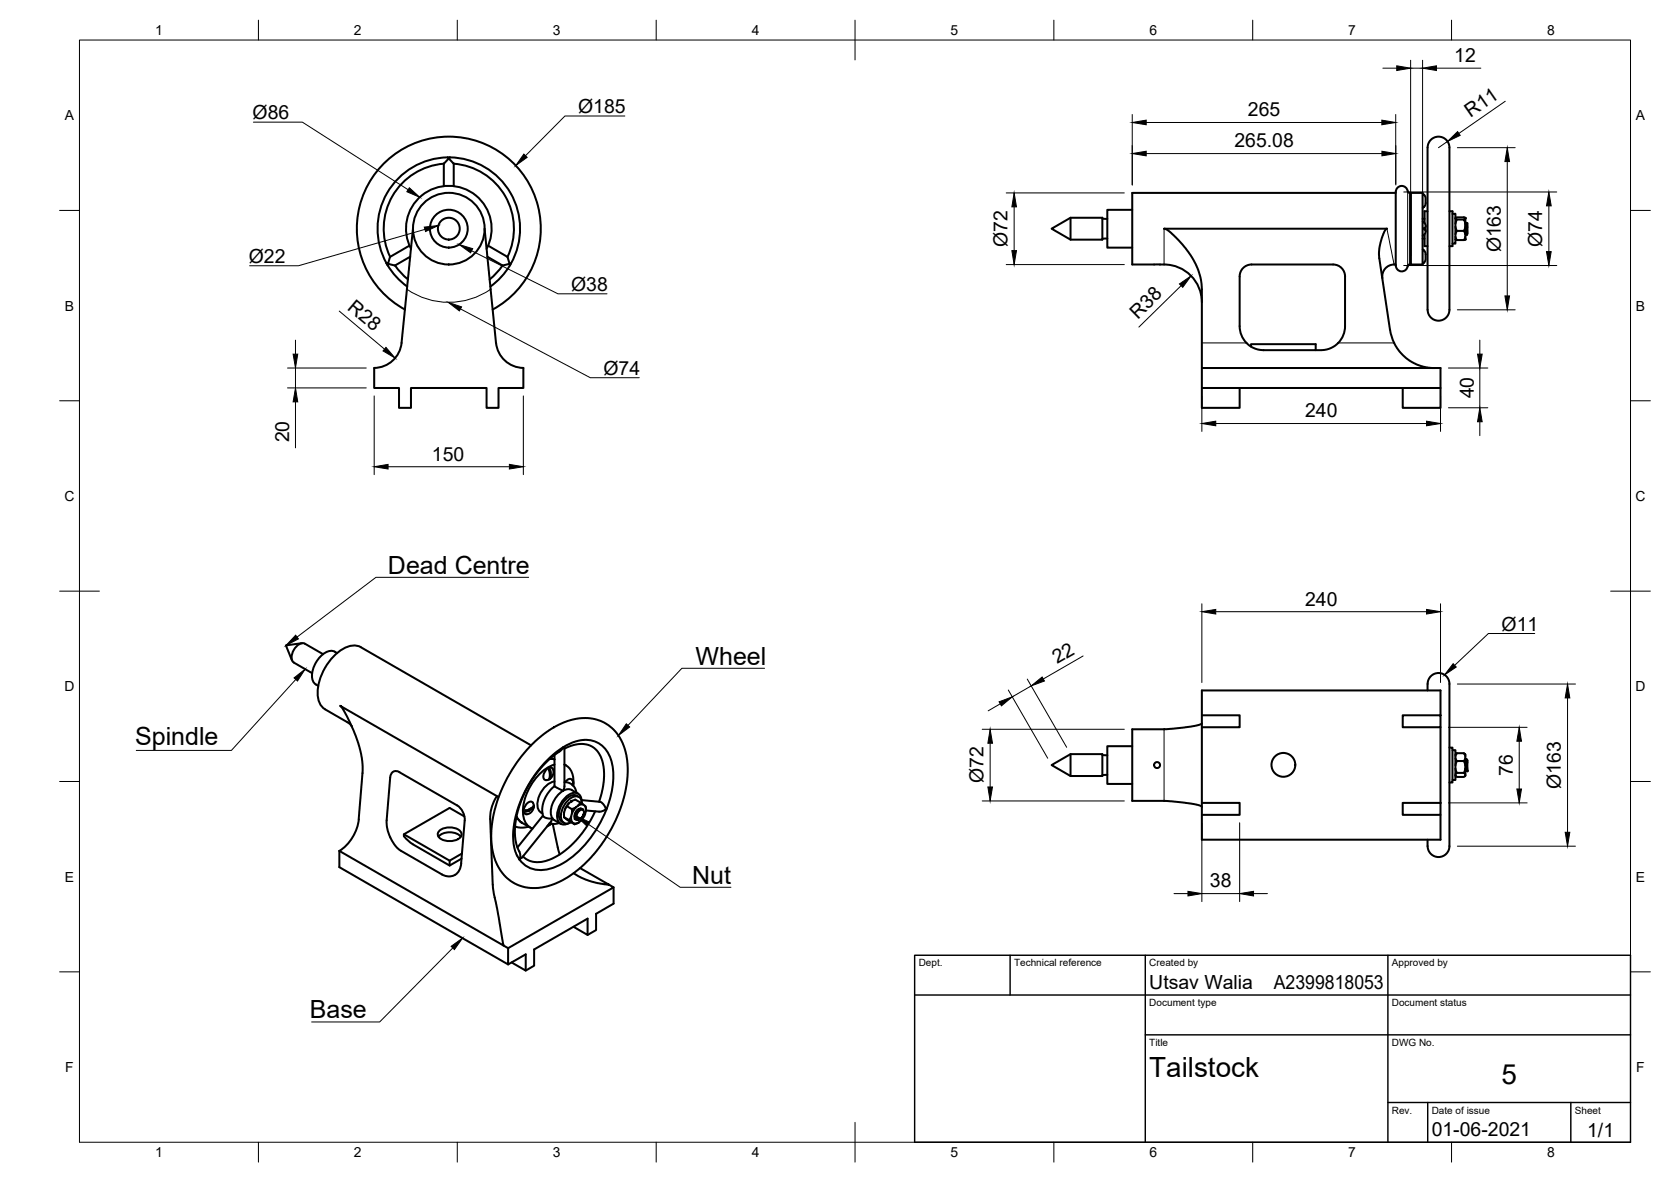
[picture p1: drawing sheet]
<svg xmlns="http://www.w3.org/2000/svg" width="420mm" height="297mm" viewBox="0 0 420 297" stroke-linecap="round" stroke-linejoin="round" font-family="sans-serif">
<!-- layer: Visible -->
<g fill="none" stroke="#000" stroke-width=".51">
<path d="M112.6 39.6l.2 .2-1.2 1.3M112.6 39.6h.5l-.3 .2 1.3 1.3M112.6 39.5a17.9 17.9 0 0 0-15.4 26.7M113.1 39.5a17.9 17.9 0 0 1 15.4 26.7M358.9 37.1v40.8M359 37.1a2.77 2.77 0 0 1 3.1-2.7 2.77 2.77 0 0 1 2.3 3.3v40.2M103.8 57.5l-2.8 28.7a7 7 0 0 1-6.9 6.3v5h6.2v5h3v-5h19v5h3v-5h6.3v-5M111.6 41.1v5.7M111.6 41.1a16.4 16.4 0 0 0-13.5 23.4M114.1 41.1v5.7M114.1 41.1a16.4 16.4 0 0 1 13.5 23.4M121.8 57.5l2.9 28.7a7 7 0 0 0 6.9 6.3"/>
<path d="M264.4 57.5l4.8-2.8h8v5.5h-8zM269.2 54.7v5.5M277.2 55h1.2M278.4 59.9l-1.2 .1M284.7 52.7h-6.3v9.5h6.3M350.9 48.5h-66.2v18h6.8a9.7 9.7 0 0 1 10.7 9.5M354.4 48.5h.3v18h-.3M354.4 48.5l-.4-.3a1.59 1.59 0 0 0-1.9-1.4 1.59 1.59 0 0 0-1.2 2v17a2.26 2.26 0 0 0 1 2.3 1.59 1.59 0 0 0 2.1-1.4l.4-.2M354.7 48.5h3v18h-3zM357.7 55h.5M357.7 60h.5M357.7 48.7l.4 .3"/>
<path d="M357.7 55.7a1.26 1.26 0 0 1 .8 1.2M358.1 49l.4 .8-.1 1.5-.3 .7M358.1 49h.1M358.1 52l-.4 .2M358.2 58.8v3.1h.7M358.2 57.3v.4M358.5 56.9v.4h-.4v.4h.4v.4M358.5 58.1a1.26 1.26 0 0 1-.8 1.1M358.9 53.1h-.7v3M364.4 53.1h.8v8.8h-.8M365.2 53.7h.8v7.5h-.8M366 55l.3 .2-.3 1"/>
<path d="M366 57v.2a1.23 1.23 0 0 1 0 1.7M366 59.5l.3 .8-.3-.2M366 54.8l.3-.2h1.8l.3 .4M366 54.8h.1M366.3 58h1.8l.3 .9v.8l-.3 .6M366.3 55.2h1.8l.3 1v1l-.3 .8M368.1 55.2l.3-.2v1.2l.2-.2M368.4 56.4l.2 2.3M368.4 57.7l.2 1M368.4 59.5v.6l-.2 .2h-1.9M368.4 57v1.9l.2-.2M368.6 56l.2 3"/>
<path d="M368.6 58.7h.1M368.6 56h.1M368.6 56l.3 3M368.6 56l.3 .9v2.1M368.6 58.7l.2 .3M368.8 56.2l.2-.1v1.2M368.8 59h.1M368.9 56.2l.1 2.4M97.2 66.2l.3 .5M97.5 66.7a.41 .41 0 0 1 .3-.4 .41 .41 0 0 1 .4 .2l1.1 .2M97.5 66.7a17.9 17.9 0 0 0 4.9 5.3M98.1 64.6l-.4 1.3a.28 .28 0 0 1-.2 .4 .28 .28 0 0 1-.3-.1"/>
<path d="M99.3 66.7l1.3 1.6 2 1.9M103 61.7l-4.9 2.9M103.1 64.5l-3.8 2.2M103.3 62.5a10.8 10.8 0 0 1 9.6-15.8 10.8 10.8 0 0 1 9.5 15.8M122.6 64.5l3.8 2.2M122.7 61.7l4.9 2.9M123.9 77.8a23.1 23.1 0 0 0 6.8-35 23.1 23.1 0 0 0-35.7 0 23.1 23.1 0 0 0 6.8 35M126.4 66.7l-1.8 2.1-1.5 1.4M127.6 64.6l.6 2.1M128.2 66.7a17.9 17.9 0 0 1-4.9 5.3M128.5 66.2l-2.1 .5M128.5 66.2l-.3 .5"/>
<path d="M335.2 66.5h-20.5a2.99 2.99 0 0 0-3 3v12.5a6 6 0 0 0 4.7 5.8l1.1 .2h14.8l1.2-.2 1.6-.5a6.1 6.1 0 0 0 3.1-5.3v-12.5a2.99 2.99 0 0 0-3-3M350.9 66.5a3 3 0 0 0-3.3 3.4M357.7 62.7l.4 .3M358.1 63l.4 .8-.1 1.5-.3 .7M358.1 63h.1M358.1 66l-.4 .2M359 77.8a2.74 2.74 0 0 0 2.7 2.8 2.74 2.74 0 0 0 2.7-2.8M366 60.1h.1M302.2 92.5h60v10h-9.5v-5M302.2 97.5h60M314.6 87.1v-.6h16.2v1.5M360.6 92.5l-2.1-.2-2.2-.7-1.9-1-1.8-1.5a11.4 11.4 0 0 1-3.1-6.2l-2.8-18.9 .2-1.8 .6-2.5 .8-1.9 .4-.3h-56l.7 .2 1 .8 2.9 2.9 2.1 2.8 1.7 3.1a14.2 14.2 0 0 1 1.1 5.4v29.8h9.5v-5"/>
<path d="M75.9 161.6l-4 .6 1.5 3.8M79.4 172l.6 .3M81.2 164.4l-4.6-2.7a2.42 2.42 0 0 0-2.7 1.6 2.42 2.42 0 0 0 0 3.2l4.6 2.7M81.7 178.3l5.8 3.3 1 .9M81.7 178.2a4.8 4.8 0 0 1-1.8-4.6 13.5 13.5 0 0 1 7.6-11.1 3.8 3.8 0 0 1 3.2 .1l42.8 24.7M84.8 164.1a2.65 2.65 0 0 0-3.6 .4 6.8 6.8 0 0 0-2.5 6.7l.7 .8M302.2 179.8h9.5v3h-9.5M352.7 179.8h9.5v3h-9.5zM358.9 171.9v1.6M359 171.9a2.77 2.77 0 0 1 3.1-2.7 2.77 2.77 0 0 1 2.3 3.3v39.2a2.84 2.84 0 0 1-1.6 3.4 2.84 2.84 0 0 1-3.6-1.3l-.2-1.2M362.2 179.8v-6.3h-60v37.5h60v-6.2M98.1 195.4a1.44 1.44 0 0 1 .7-1.5 1.44 1.44 0 0 1 1.6 .2l14.5 8.3a4.3 4.3 0 0 1 2 3.8l-.9 10.7a3 3 0 0 1-2.7 3.3h-.8l-1.2-.3-10.7-6.2-.8-.7-.8-1a10.5 10.5 0 0 1-1.8-5.9l.9-10.7"/>
<path d="M133.9 187l4.2-3.5 3.9-2 2-.7 2.1-.3h1.7l1.8 .2 1.9 .7 1.4 .8 1.4 1.2 1.2 1.4 1 1.8 .7 1.8 .4 2.1 .2 2.5-.1 3.4-.4 2.2-1.3 4.7-2.5 5.3-2.9 4.5-3.7 4.1-4.2 3.3-1.9 1-2.2 .9-2.3 .6-1.5 .2-2.5-.2-1.9-.5-2-1.1-1.7-1.5-1.5-2.2-1-2.3-.5-2.3-.2-2.8 .2-2.8 .6-3.7 1-3.2 1.2-3 1.6-3.1 1.9-2.9zM138.2 190.7l1.2 .1M138.2 195.3l-.2 .6M138.2 193.3l.3 .8v1.3l-.3 .4M138.2 193.3v1.1M138.2 195.3v.5M138.3 195.7l-.3 .2M138.3 193.3l-.3 .2 .2 .7v1.1M138.9 193.2a1.18 1.18 0 0 0-1.8 .6l-.4 .7a.93 .93 0 0 0-.1 1 .93 .93 0 0 0 .8 .6l.7-.3M139 193.2l.2 .6-.1 .7-.8 1.2M139.4 197.6l2.2 1.1M139.4 197.6l-.9 .8-1.2 1.6-.7 1.7-.3 1.5 .3 2 1.2 .5 1.1-.1-.2 .5-7.4 9.3-.5 .3-.1 .4-.2-.3"/>
<path d="M139.4 189.7v7.9M139.4 196.4a6 6 0 0 0-4.1 7l.3 .4 .8 .6M139.4 192.1a13.1 13.1 0 0 0-7.8 13.3 3.7 3.7 0 0 0 2.3 2.8M141.5 187.9l-.6 .8-2.3 1.7-3.1 3.2-2.2 3.1-1.9 3.7-1.2 3.6-.7 3.8 .2 3.6 .3 1.3 .7 1.5a1.77 1.77 0 0 1-.1 1.6h-.1M141.6 198.7a6.3 6.3 0 0 0-2.9 6.5l.5 .8 1.8 1M141.6 198.7l.5-.2a1.94 1.94 0 0 1 1.7 0l1.5 .9M141.6 187.8v.1l.3 .2M141.9 188.1v9.6l-.3 1M141.9 196.6a2.94 2.94 0 0 1 3 2.6M141.9 188.1l2.6-.9 2.2-.2 1.1 .2 1.3 .5 1.5 1.6 .9 2.2 .4 2.7-.2 3.3-1.1 4M142.3 192.4l-.4-.2a4.7 4.7 0 0 1 2.3 5.3M143.9 196l.2 .9"/>
<path d="M143.9 196a1.11 1.11 0 0 0-1.8 .5M144.1 197.1v.3M144.1 196.7v.3M144.1 196.7l-.3 .5 .3-.2M144.1 197l-.1 .3M264.4 192.3l4.8-2.8h8v5.5h-8zM269.2 189.5v5.5M277.2 189.8h1.2M278.4 194.7l-1.2 .1M284.7 187.5h-6.3v9.5h6.3M292.8 183.2l-8.1 .1v18h8.1M302.2 181.7l-.6 .4-2 .5-6.8 .7"/>
<path d="M362.2 182.8v19M364.4 187.9h.8v8.7h-.8M365.2 188.5h.8v7.5h-.8M366 189.6l.3-.3-.3 .7M366 190.5a1.13 1.13 0 0 1 0 1.6v.2M366 193.2l.3 1-.3 .4M366 194.9l.1 .2M366.3 194.2h1.8l.3 .3v.4l-.3 .3h-1.8l-.3-.3M366.3 191.2h1.8l.3 1.1v1.1l-.3 .8M366.3 189.3h1.8l.3 .7v.7l-.3 .5M368.1 189.3l.3 .3v.4M368.4 190.5v1.8"/>
<path d="M368.4 194.9l-.1 .2M368.4 193.7h.1M368.5 191l.2 2.5M368.7 190.8l.2 2.9M368.7 190.8l-.3 .3 .3 2.4M368.7 190.8l.2 .2M368.7 190.8l.3 2.9-.1-2.7M368.7 193.5l-.2 .2-.1-.5v1.4M368.7 193.5l.2 .2M368.9 191l.1 .7M368.9 193.7h.1M85.4 213.8a10.9 10.9 0 0 0 4.8-7.9l1-12.1-.2-3.2-.9-3.9-1.1-3-1.9-4-1-1.6-.6-.7 39.6 22.8-.5 .4-.8 1.7-.5 2.8 .6 17.2 2.8 15.3-41.4-23.8v4.1l42.5 24.5v-4.1"/>
<path d="M101.6 209.7l11.5 6.6M110.3 210.3a4.1 4.1 0 0 1 5.6 0M110.5 208.8a4.1 4.1 0 0 1 5.5 .4 1.8 1.8 0 0 1-2 2.1l-1.3 .1a2.53 2.53 0 0 1-2.6-1.7zM116.2 214.5l-3.1 1.8v1.2M116.8 205.2l-3.7-2.2-11.5 6.7a3 3 0 0 0 1.4 1.9l10.1 5.9 3-1.7M129.5 207.7l1.4 .3 2-.3M129.9 205.2l.7 1.1 .6 .4M131 206.7l.2 .1M131.2 206.8l2.1 1.2M132.1 203.9l2.1-1.2-.2 .4-1 .7zM134.2 202.7v-.3l-.3 .5-1.1 .6-.7 .1v.3M134.2 202.6l-.1-.6a.81 .81 0 0 0-.6-.6 .81 .81 0 0 0-.8 .3 2.07 2.07 0 0 0-.7 2.8l.4 .1"/>
<path d="M134.2 202.8l-.2 .8-.5 .6-1.2 .4M136.5 205l-6.4 8M138.1 207.3l-.3 .1M138.3 207.2l-.3 .1M138.5 206.9l-.3 .3v-.3l-.2 .5M138.5 207l-.2 .2M138.7 207l-1.2 .7M139 207l1.7 7.7M140.6 206.8l-1.2 .3-1.2-.3M141.8 205.4l2.7 1.7 1-.4M141.8 205.4l2.7 1.7M141.8 204.2v.5"/>
<path d="M142.6 202.6l-.6 .9-.2 1.9M142.6 202.6l1.2 .8-.2 1.8-.5 .9M143.1 201.9l-.5 .7M143.1 201.8l-1.1 1.7M143.6 201.4l1.1-.5 2.5 1.7 .1 .9M143.6 201.4l-.5 .5M143.6 205.2v.8l.3 .6M143.7 201.4h-.1M144.6 205.8l.2 .1M144.8 202.9l-1 .4M144.8 202.9l-1 1.6M144.9 206h.1"/>
<path d="M145.2 205.8h.1M145.4 202.4l-.6 .5M145.4 203.5l-.7 .8-.1 .7M145.5 206.7h.1M145.6 200.3a2.26 2.26 0 0 0-3.3 .5 4.7 4.7 0 0 0-1.4 5.3l.9 .7M145.8 203.6l-.5 .5-.4 .7v.7l.3 .3M145.9 218.2l7.3 4.2-2.9-.5-2-.5-2.1-.8-2-1.2M145.9 201.7l-.5 .7M146 203.2h.1M146.2 201.1l4.8 .4 .8 .8 .6 1 .2-.2M146.2 201.2a1.87 1.87 0 0 0-1-1.8 1.87 1.87 0 0 0-2.1 .3 6.1 6.1 0 0 0-2.8 6.6 1.76 1.76 0 0 0 2.7 .6M146.3 203.3l-.4-.1-.4 .2-.7 .8-.2 1.2 .3 .6"/>
<path d="M146.3 203.4a1.59 1.59 0 0 0-1.9 1.9l.5 .6M146.3 202a1.61 1.61 0 0 0-.8-1.7 1.61 1.61 0 0 0-1.8 .2 5.3 5.3 0 0 0-2.4 5.7 1.53 1.53 0 0 0 2.3 .5M146.4 203.4l-.5-.1-.5 .2-.5 .7-.3 .8 .2 .8 .7 .2 .8-.6 .6-1.2-.2 .7-.5 .6a.77 .77 0 0 1-1.2 .1l-.1-.5M146.5 203.4l.4 .7M146.5 203.4l-.5 .1-.5 .4-.6 1.2M146.5 203.4v.1M146.7 202.2l-.6-.1-.7 .3M147.1 202.5l.2 .6v.8M147.3 203.9a3.5 3.5 0 0 1-2.8 3.1l-.3-.1M149.6 203.9l-1.7 3.3-2.3 3.2-2.4 2.5-2.3 1.7-2.8 1.5-2.5 .5-2.2-.2-1.2-.6-.7-.6M152.4 203.6a26.6 26.6 0 0 1-12.1 14 7.8 7.8 0 0 1-9-.8l-.6-.7M152.6 203.1l-.2 .5v-.3l-1.4 .7-3.7-.3"/>
<path d="M152.6 203a17.8 17.8 0 0 0 .6-13.2 6.9 6.9 0 0 0-8.8-3.4l-2.7 1.3-3.1 2.4-3.2 3.4-2.6 3.8-2.1 4.4-1.2 4.2-.5 3.8 .2 2.8a7.6 7.6 0 0 0 1.3 3.3M292.8 201.3l6.8 .7 2 .4 .6 .4M302.2 201.8h9.5v3h-9.5M352.7 201.8h9.5v3h-9.5zM358.9 211v1.6M144.2 232.9l3.5 2.1v-4.1l-13.4 7.7v4.1l-2.1 1.2M153.2 222.4l1.1 .6-26.5 15.3-1.1-.7M154.3 223v4.1l-4.4 2.5v4.1l-2.2 1.3M128.6 241.9l3.6 2v-4.1l-4.4 2.6"/>
<circle cx="112.9" cy="57.5" r="4.8"/>
<circle cx="112.9" cy="57.5" r="9"/>
<circle cx="112.9" cy="57.5" r="2.74"/>
<circle cx="290.9" cy="192.3" r=".74"/>
<circle cx="322.7" cy="192.2" r="3"/>
</g>
<!-- layer: Visible Narrow -->
<path d="M292.7 57.5v9M348.7 57.5l1.8 9M353.9 48v18.9M354.4 48.5v18M123.4 72.7a18.5 18.5 0 0 1-21.1 0M302.2 86.2h11.2M336.5 86.2h14M292.7 183.3v18" fill="none" stroke="#000" stroke-width=".25"/>
<!-- layer: Visible -->
<g fill="#000" stroke="#000" stroke-width=".25">
<circle cx="368.4" cy="54.8" r=".24"/>
<circle cx="368.4" cy="60.1" r=".24"/>
<circle cx="369" cy="193.7" r=".24"/>
<circle cx="143.7" cy="201.4" r=".24"/>
<circle cx="144.6" cy="205.8" r=".24"/>
<circle cx="146.5" cy="203.5" r=".24"/>
</g>
<!-- layer: Border -->
<g fill="none" stroke="#000" stroke-width=".25">
<path d="M20 10.1h390v276.9h-390zM65 5.1v5M115 5.1v5M165 5.1v5M215 5.1v10M265 5.1v5M315 5.1v5M365 5.1v5M15 52.9h5M410 52.9h5M15 100.7h5M410 100.7h5"/>
<path d="M15 148.6h10M405 148.6h10M15 196.4h5M410 196.4h5M15 244.2h5M410 244.2h5M65 287v5M115 287v5M165 287v5M215 282.1v9.9M265 287v5M315 287v5"/>
<path d="M365 287v5"/>
</g>
<!-- layer: TitleBlock -->
<path d="M230 240.1h180v46.9h-180zM230 250h180M254 240.1v9.9M288 240.1v46.9M349 240.1v46.9M288 260.1h122M349 277.1h61M359 277.1v9.9M395 277.1v9.9" fill="none" stroke="#000" stroke-width=".36"/>
<!-- layer: Annotations -->
<path d="M131.7 38.7l.8 .8-2.8 2.1zM102.9 47.2l2.7 2.4-3.3-1.4zM106.7 57.1l3.5-.4-3.2 1.5zM112.7 76l3.4 1.1-.6 1zM115.4 61.5l3.5 1-.6 1zM73.9 170.4l2.8-2.2-1.9 2.9zM74.3 159.6l.7 1-3.1 1.6zM365.4 166.8l.8 .8-3 2zM157.5 181.9l.8 .8-2.8 2.1zM144.9 205.1l3.3 1.5-.7 .9zM113.4 237.8l2.9-2.1-2 2.9z" fill="#000" stroke="#000" stroke-width=".25"/>
<path d="M63.7 30.7h12.3l26.6 17M157.1 29.2h-15.1l-9.9 9.9M106.8 57.6l-31.8 9.2h-12.2M115.8 77.6l32.6 17.3h12.3M118.6 63l21.7 10.8h12.3M132.9 145.1h-38.4l-19.8 15M385.9 159.2h-11.7l-8.4 8M74.4 170.7l-16.2 17.9h-23.9M192.2 167.9h-20.8l-13.5 14.4M147.8 207.1l23.2 15.9h12.8M113.8 238.2l-18.3 18.6h-17.1" fill="none" stroke="#000" stroke-width=".25"/>
<!-- layer: Dimensions -->
<g fill="none" stroke="#000" stroke-width=".25">
<path d="M347.7 17.1h3.5M354.7 15.1v49.4M354.7 17.1h3M357.7 15.1v49.4M361.2 17.1h11.1M284.7 28.8v17.7M288.2 38.6h59.3M288.2 30.8h59.3M350.9 28.8l.1 17.7M364 35.5l-2.3 1.6M366.4 37.1h14.6M378.5 25.4l-11.7 8.1"/>
<path d="M253 48.5h29.7M255 52v11M353 48.2h38.4M379 40.6v33.8M389.4 51.7v11.5M85.3 78.2l11.4 9.5M253 66.5h29.7M297 71.8l-10.6 10.4M353 66.7h38.4M366.4 77.9h14.6M72.3 92.5h19.8M72.3 97.5h19.8"/>
<path d="M74.3 85.5v3.5M74.3 92.5v5M94.1 99.5v19.8M131.6 99.5v19.8M302.2 99.5v8.9M362.2 99.5v8.9M364.2 92.5h9.9M372.1 85.5v3.5M372.1 92.5v10M74.3 101v11.6M97.6 117.3h30.5M305.7 106.4h53"/>
<path d="M364.2 102.5h9.9M372.1 106v3.5M302.2 151.7v19.8M305.7 153.7h53M362.2 151.7v19.8M251.5 176.9l-3 1.7M253.5 173.4l9.9 17.1M258.3 170.7l9.9 17.1M259.3 172.4l-4.8 2.7M272.3 164.9l-10 5.7M366.4 171.9h29.7M394.1 175.4v33.8"/>
<path d="M247 183.3h35.7M249 186.8v11M364.2 182.8h19.8M382 186.3v12M247 201.3h35.7M302.2 206.8v19.8M311.7 206.8v19.8M364.2 201.8h19.8M366.4 212.6h29.7M295.2 224.6h3.5M302.2 224.6h9.5M315.2 224.6h3.5"/>
</g>
<g fill="#000" stroke="#000" stroke-width=".25">
<path d="M351.2 16.5l3.5 .6-3.5 .6zM357.7 17.1l3.5-.6v1.2zM284.7 38.6l3.5-.6v1.2zM284.7 30.8l3.5-.6v1.2zM347.5 30.2l3.4 .6-3.4 .6zM347.5 38l3.5 .6-3.5 .6zM364 35.5l2.5-2.4 .7 .9zM255 48.5l.6 3.5h-1.2zM379 37.1l.6 3.5h-1.2zM389.4 48.2l.6 3.5h-1.1zM254.4 63h1.2l-.6 3.5zM296.6 71.4l2.9-2.1-2.1 2.9z"/>
<path d="M378.4 74.4h1.2l-.6 3.5zM388.9 63.2h1.1l-.6 3.5zM73.7 89h1.2l-.6 3.5zM97 87.3l2.4 2.7-3.1-1.8zM371.5 89h1.2l-.6 3.5zM74.3 97.5l.6 3.5h-1.2zM94.1 117.3l3.5-.6v1.2zM128.1 116.7l3.5 .6-3.5 .6zM302.2 106.4l3.5-.6v1.2zM358.7 105.8l3.5 .6-3.5 .6zM372.1 102.5l.6 3.5h-1.2zM302.2 153.7l3.5-.6v1.2z"/>
<path d="M358.7 153.1l3.5 .6-3.5 .6zM251.2 176.4l3.3-1.3-2.7 2.3zM259.3 172.4l2.7-2.3 .6 1zM394.1 171.9l.6 3.5h-1.1zM249 183.3l.6 3.5h-1.2zM248.4 197.8h1.2l-.6 3.5zM382 182.8l.6 3.5h-1.2zM381.4 198.3h1.2l-.6 3.5zM393.6 209.2h1.1l-.6 3.4zM298.7 224l3.5 .6-3.5 .6zM311.7 224.6l3.5-.6v1.2z"/>
</g>
<g font-size="7">
<text x="289" y="270.6">Tailstock</text>
<text x="377.5" y="272.3">5</text>
</g>
<g font-size="6.3">
<text x="97.6" y="144.2">Dead Centre</text>
<text x="174.9" y="167.1">Wheel</text>
<text x="34" y="187.3">Spindle</text>
<text x="174.1" y="222.1">Nut</text>
<text x="77.9" y="255.9">Base</text>
</g>
<g font-size="4.9">
<text x="365.7" y="15.6">12</text>
<text x="145.4" y="28.5">Ø185</text>
<text x="313.8" y="29.2">265</text>
<text x="369.8" y="29.7" transform="rotate(-35 369.8 29.7)">R11</text>
<text x="63.5" y="30">Ø86</text>
<text x="310.4" y="37">265.08</text>
<text x="253.4" y="62.1" transform="rotate(-90 253.4 62.1)">Ø72</text>
<text x="377.3" y="63.4" transform="rotate(-90 377.3 63.4)">Ø163</text>
<text x="387.8" y="62.1" transform="rotate(-90 387.8 62.1)">Ø74</text>
<text x="62.5" y="66.1">Ø22</text>
<text x="87.2" y="77.7" transform="rotate(40 87.2 77.7)">R28</text>
<text x="143.6" y="73.1">Ø38</text>
<text x="286.1" y="80.3" transform="rotate(-44 286.1 80.3)">R38</text>
<text x="151.7" y="94.2">Ø74</text>
<text x="370.5" y="100.1" transform="rotate(-90 370.5 100.1)">40</text>
<text x="328.2" y="104.9">240</text>
<text x="72.7" y="111.2" transform="rotate(-90 72.7 111.2)">20</text>
<text x="108.6" y="115.7">150</text>
<text x="328.2" y="152.2">240</text>
<text x="377.5" y="158.5">Ø11</text>
<text x="265.8" y="166.9" transform="rotate(-30 265.8 166.9)">22</text>
<text x="247.3" y="196.9" transform="rotate(-90 247.3 196.9)">Ø72</text>
<text x="380.4" y="195" transform="rotate(-90 380.4 195)">76</text>
<text x="392.5" y="198.2" transform="rotate(-90 392.5 198.2)">Ø163</text>
<text x="304.2" y="223">38</text>
<text x="289" y="248.5">Utsav Walia</text>
<text x="320.3" y="248.5">A2399818053</text>
<text x="360" y="285.5">01-06-2021</text>
<text x="399.1" y="285.7">1/1</text>
</g>
<g font-size="3.5">
<text x="39" y="8.8">1</text>
<text x="89" y="8.8">2</text>
<text x="139" y="8.8">3</text>
<text x="189" y="8.8">4</text>
<text x="239" y="8.8">5</text>
<text x="289" y="8.8">6</text>
<text x="339" y="8.8">7</text>
<text x="389" y="8.8">8</text>
<text x="16.3" y="30.2">A</text>
<text x="411.3" y="30.2">A</text>
<text x="16.3" y="78">B</text>
<text x="411.3" y="78">B</text>
<text x="16.2" y="125.9">C</text>
<text x="411.2" y="125.9">C</text>
<text x="16.2" y="173.7">D</text>
<text x="411.2" y="173.7">D</text>
<text x="16.3" y="221.6">E</text>
<text x="411.3" y="221.6">E</text>
<text x="16.4" y="269.4">F</text>
<text x="411.4" y="269.4">F</text>
<text x="39" y="290.8">1</text>
<text x="89" y="290.8">2</text>
<text x="139" y="290.8">3</text>
<text x="189" y="290.8">4</text>
<text x="239" y="290.8">5</text>
<text x="289" y="290.8">6</text>
<text x="339" y="290.8">7</text>
<text x="389" y="290.8">8</text>
</g>
<g font-size="2.5">
<text x="231" y="242.9">Dept.</text>
<text x="255" y="242.9">Technical reference</text>
<text x="289" y="242.9">Created by</text>
<text x="350" y="242.9">Approved by</text>
<text x="289" y="252.8">Document type</text>
<text x="350" y="252.8">Document status</text>
<text x="289" y="262.9">Title</text>
<text x="350" y="262.9">DWG No.</text>
<text x="350" y="279.9">Rev.</text>
<text x="360" y="279.9">Date of issue</text>
<text x="396" y="279.9">Sheet</text>
</g>
</svg>
